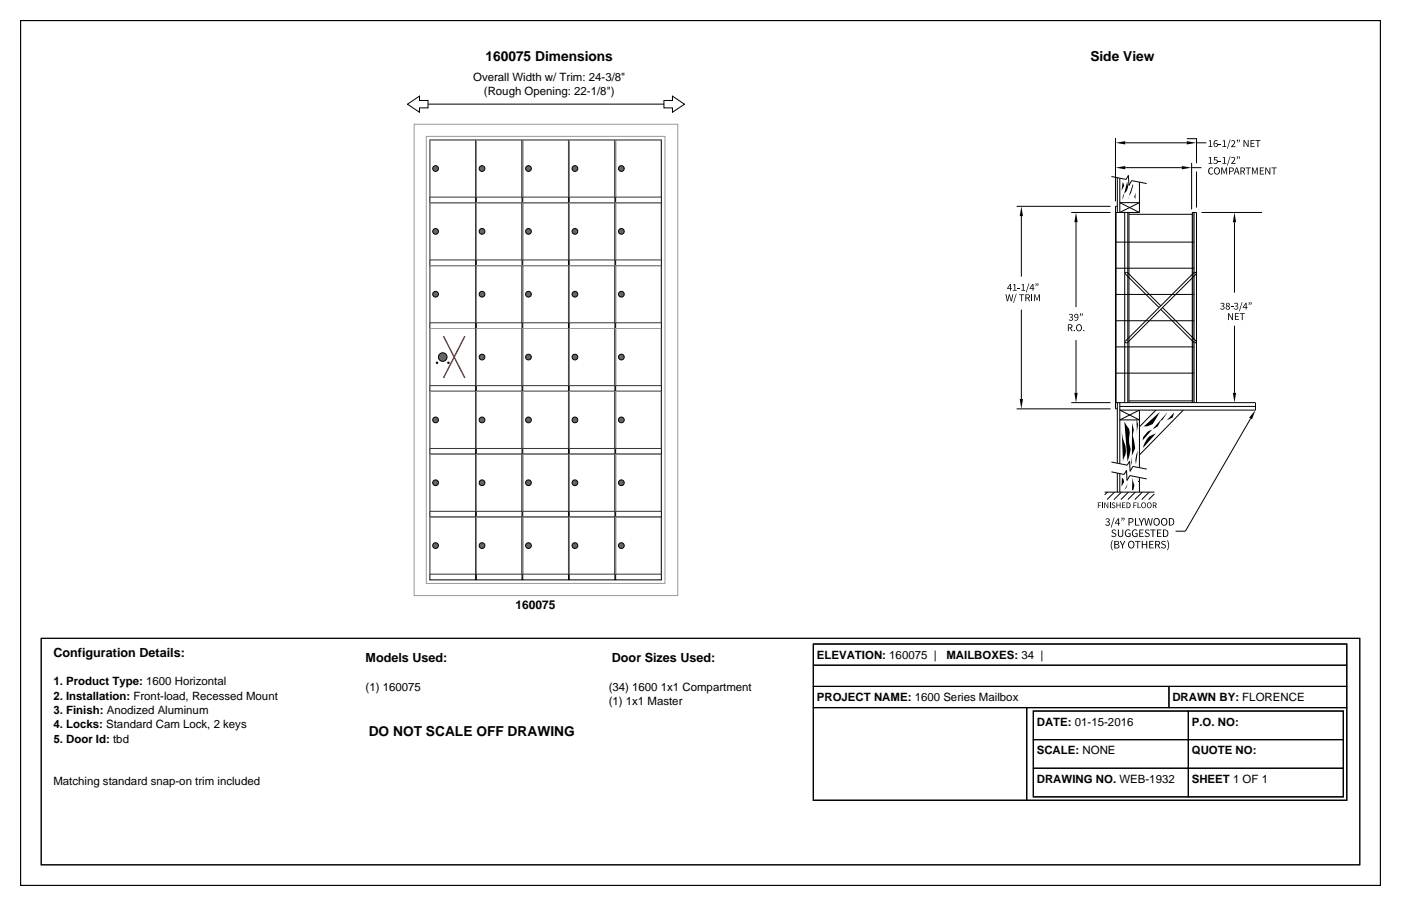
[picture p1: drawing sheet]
<svg xmlns="http://www.w3.org/2000/svg" width="432mm" height="279mm" viewBox="0 0 432 279" stroke-linecap="round" stroke-linejoin="round" font-family="sans-serif">
<path d="M128.3 32.1h78.4M12.7 196.8h406.4v69.9h-406.4z" fill="none" stroke="#000" stroke-width=".31"/>
<g fill="none" stroke="#000" stroke-width=".35">
<path d="M6.3 6.4h419.1v266.7h-419.1zM250.7 198.6h164.4v48.2h-164.4zM250.7 198.6h164.4v6.6h-164.4zM250.7 218.2h65.7v28.6h-65.7zM250.7 211.7h109.6v6.5h-109.6zM250.7 205.2h164.4v6.5h-164.4zM316.4 218.2h98.7v28.6h-98.7zM318.5 219.3h95.5v26.4h-95.5zM318.5 219.3h47.8v8.8h-47.8zM360.3 211.7h54.8v6.5h-54.8zM366.3 219.3h47.7v8.8h-47.7zM318.5 236.9h47.8v8.8h-47.8z"/>
<path d="M318.5 228.1h47.8v8.8h-47.8zM366.3 236.9h47.7v8.8h-47.7zM366.3 228.1h47.7v8.8h-47.7z"/>
</g>
<g fill="#fff" stroke="#000" stroke-width=".31">
<path d="M125.6 32.1l3.7-2.4v1.3h2.6v2.3h-2.6v1.3z"/>
<path d="M204.6 31h2.7v-1.3l3.7 2.4-3.7 2.5v-1.3h-2.7z"/>
</g>
<path d="M132.5 43.2h14.1v19.3h-14.1z" fill="#fff" stroke="#000" stroke-width=".31"/>
<path d="M146.6 43.2h-14.1v17.6" fill="none" stroke="#999" stroke-width=".31"/>
<path d="M146.6 43.2v17.6h-14.1" fill="none" stroke="#333" stroke-width=".31"/>
<circle cx="134.2" cy="52" r=".88" fill="#666" stroke="#000" stroke-width=".31"/>
<path d="M146.8 43.2h14.1v19.3h-14.1z" fill="#fff" stroke="#000" stroke-width=".31"/>
<path d="M160.9 43.2h-14.1v17.6" fill="none" stroke="#999" stroke-width=".31"/>
<path d="M160.9 43.2v17.6h-14.1" fill="none" stroke="#333" stroke-width=".31"/>
<circle cx="148.6" cy="52" r=".88" fill="#666" stroke="#000" stroke-width=".31"/>
<path d="M161.1 43.2h14.1v19.3h-14.1z" fill="#fff" stroke="#000" stroke-width=".31"/>
<path d="M175.2 43.2h-14.1v17.6" fill="none" stroke="#999" stroke-width=".31"/>
<path d="M175.2 43.2v17.6h-14.1" fill="none" stroke="#333" stroke-width=".31"/>
<circle cx="162.9" cy="52" r=".88" fill="#666" stroke="#000" stroke-width=".31"/>
<path d="M175.4 43.2h14.1v19.3h-14.1z" fill="#fff" stroke="#000" stroke-width=".31"/>
<path d="M189.5 43.2h-14.1v17.6" fill="none" stroke="#999" stroke-width=".31"/>
<path d="M189.5 43.2v17.6h-14.1" fill="none" stroke="#333" stroke-width=".31"/>
<circle cx="177.2" cy="52" r=".88" fill="#666" stroke="#000" stroke-width=".31"/>
<path d="M189.7 43.2h14.1v19.3h-14.1z" fill="#fff" stroke="#000" stroke-width=".31"/>
<path d="M203.8 43.2h-14.1v17.6" fill="none" stroke="#999" stroke-width=".31"/>
<path d="M203.8 43.2v17.6h-14.1" fill="none" stroke="#333" stroke-width=".31"/>
<circle cx="191.5" cy="52" r=".88" fill="#666" stroke="#000" stroke-width=".31"/>
<path d="M132.5 62.5h14.1v19.4h-14.1z" fill="#fff" stroke="#000" stroke-width=".31"/>
<path d="M146.6 62.5h-14.1v17.7" fill="none" stroke="#999" stroke-width=".31"/>
<path d="M146.6 62.5v17.7h-14.1" fill="none" stroke="#333" stroke-width=".31"/>
<circle cx="134.2" cy="71.4" r=".88" fill="#666" stroke="#000" stroke-width=".31"/>
<path d="M146.8 62.5h14.1v19.4h-14.1z" fill="#fff" stroke="#000" stroke-width=".31"/>
<path d="M160.9 62.5h-14.1v17.7" fill="none" stroke="#999" stroke-width=".31"/>
<path d="M160.9 62.5v17.7h-14.1" fill="none" stroke="#333" stroke-width=".31"/>
<circle cx="148.6" cy="71.4" r=".88" fill="#666" stroke="#000" stroke-width=".31"/>
<path d="M161.1 62.5h14.1v19.4h-14.1z" fill="#fff" stroke="#000" stroke-width=".31"/>
<path d="M175.2 62.5h-14.1v17.7" fill="none" stroke="#999" stroke-width=".31"/>
<path d="M175.2 62.5v17.7h-14.1" fill="none" stroke="#333" stroke-width=".31"/>
<circle cx="162.9" cy="71.4" r=".88" fill="#666" stroke="#000" stroke-width=".31"/>
<path d="M175.4 62.5h14.1v19.4h-14.1z" fill="#fff" stroke="#000" stroke-width=".31"/>
<path d="M189.5 62.5h-14.1v17.7" fill="none" stroke="#999" stroke-width=".31"/>
<path d="M189.5 62.5v17.7h-14.1" fill="none" stroke="#333" stroke-width=".31"/>
<circle cx="177.2" cy="71.4" r=".88" fill="#666" stroke="#000" stroke-width=".31"/>
<path d="M189.7 62.5h14.1v19.4h-14.1z" fill="#fff" stroke="#000" stroke-width=".31"/>
<path d="M203.8 62.5h-14.1v17.7" fill="none" stroke="#999" stroke-width=".31"/>
<path d="M203.8 62.5v17.7h-14.1" fill="none" stroke="#333" stroke-width=".31"/>
<circle cx="191.5" cy="71.4" r=".88" fill="#666" stroke="#000" stroke-width=".31"/>
<path d="M132.5 81.9h14.1v19.4h-14.1z" fill="#fff" stroke="#000" stroke-width=".31"/>
<path d="M146.6 81.9h-14.1v17.6" fill="none" stroke="#999" stroke-width=".31"/>
<path d="M146.6 81.9v17.6h-14.1" fill="none" stroke="#333" stroke-width=".31"/>
<circle cx="134.2" cy="90.7" r=".88" fill="#666" stroke="#000" stroke-width=".31"/>
<path d="M146.8 81.9h14.1v19.4h-14.1z" fill="#fff" stroke="#000" stroke-width=".31"/>
<path d="M160.9 81.9h-14.1v17.6" fill="none" stroke="#999" stroke-width=".31"/>
<path d="M160.9 81.9v17.6h-14.1" fill="none" stroke="#333" stroke-width=".31"/>
<circle cx="148.6" cy="90.7" r=".88" fill="#666" stroke="#000" stroke-width=".31"/>
<path d="M161.1 81.9h14.1v19.4h-14.1z" fill="#fff" stroke="#000" stroke-width=".31"/>
<path d="M175.2 81.9h-14.1v17.6" fill="none" stroke="#999" stroke-width=".31"/>
<path d="M175.2 81.9v17.6h-14.1" fill="none" stroke="#333" stroke-width=".31"/>
<circle cx="162.9" cy="90.7" r=".88" fill="#666" stroke="#000" stroke-width=".31"/>
<path d="M175.4 81.9h14.1v19.4h-14.1z" fill="#fff" stroke="#000" stroke-width=".31"/>
<path d="M189.5 81.9h-14.1v17.6" fill="none" stroke="#999" stroke-width=".31"/>
<path d="M189.5 81.9v17.6h-14.1" fill="none" stroke="#333" stroke-width=".31"/>
<circle cx="177.2" cy="90.7" r=".88" fill="#666" stroke="#000" stroke-width=".31"/>
<path d="M189.7 81.9h14.1v19.4h-14.1z" fill="#fff" stroke="#000" stroke-width=".31"/>
<path d="M203.8 81.9h-14.1v17.6" fill="none" stroke="#999" stroke-width=".31"/>
<path d="M203.8 81.9v17.6h-14.1" fill="none" stroke="#333" stroke-width=".31"/>
<circle cx="191.5" cy="90.7" r=".88" fill="#666" stroke="#000" stroke-width=".31"/>
<path d="M132.5 101.3h14.1v19.4h-14.1z" fill="#fff" stroke="#000" stroke-width=".31"/>
<path d="M146.6 101.3h-14.1v17.6" fill="none" stroke="#999" stroke-width=".31"/>
<path d="M146.6 101.3v17.6h-14.1" fill="none" stroke="#333" stroke-width=".31"/>
<g fill="#666" stroke="#000" stroke-width=".31">
<circle cx="136.5" cy="110.1" r="1.32"/>
<circle cx="134.7" cy="111.9" r=".22"/>
<circle cx="138.2" cy="111.9" r=".22"/>
</g>
<path d="M136.7 103.7l6.6 12.9M143.3 103.7l-6.6 12.9" fill="none" stroke="#f00" stroke-width=".44"/>
<path d="M146.8 101.3h14.1v19.4h-14.1z" fill="#fff" stroke="#000" stroke-width=".31"/>
<path d="M160.9 101.3h-14.1v17.6" fill="none" stroke="#999" stroke-width=".31"/>
<path d="M160.9 101.3v17.6h-14.1" fill="none" stroke="#333" stroke-width=".31"/>
<circle cx="148.6" cy="110.1" r=".88" fill="#666" stroke="#000" stroke-width=".31"/>
<path d="M161.1 101.3h14.1v19.4h-14.1z" fill="#fff" stroke="#000" stroke-width=".31"/>
<path d="M175.2 101.3h-14.1v17.6" fill="none" stroke="#999" stroke-width=".31"/>
<path d="M175.2 101.3v17.6h-14.1" fill="none" stroke="#333" stroke-width=".31"/>
<circle cx="162.9" cy="110.1" r=".88" fill="#666" stroke="#000" stroke-width=".31"/>
<path d="M175.4 101.3h14.1v19.4h-14.1z" fill="#fff" stroke="#000" stroke-width=".31"/>
<path d="M189.5 101.3h-14.1v17.6" fill="none" stroke="#999" stroke-width=".31"/>
<path d="M189.5 101.3v17.6h-14.1" fill="none" stroke="#333" stroke-width=".31"/>
<circle cx="177.2" cy="110.1" r=".88" fill="#666" stroke="#000" stroke-width=".31"/>
<path d="M189.7 101.3h14.1v19.4h-14.1z" fill="#fff" stroke="#000" stroke-width=".31"/>
<path d="M203.8 101.3h-14.1v17.6" fill="none" stroke="#999" stroke-width=".31"/>
<path d="M203.8 101.3v17.6h-14.1" fill="none" stroke="#333" stroke-width=".31"/>
<circle cx="191.5" cy="110.1" r=".88" fill="#666" stroke="#000" stroke-width=".31"/>
<path d="M132.5 120.7h14.1v19.4h-14.1z" fill="#fff" stroke="#000" stroke-width=".31"/>
<path d="M146.6 120.7h-14.1v17.6" fill="none" stroke="#999" stroke-width=".31"/>
<path d="M146.6 120.7v17.6h-14.1" fill="none" stroke="#333" stroke-width=".31"/>
<circle cx="134.2" cy="129.5" r=".88" fill="#666" stroke="#000" stroke-width=".31"/>
<path d="M146.8 120.7h14.1v19.4h-14.1z" fill="#fff" stroke="#000" stroke-width=".31"/>
<path d="M160.9 120.7h-14.1v17.6" fill="none" stroke="#999" stroke-width=".31"/>
<path d="M160.9 120.7v17.6h-14.1" fill="none" stroke="#333" stroke-width=".31"/>
<circle cx="148.6" cy="129.5" r=".88" fill="#666" stroke="#000" stroke-width=".31"/>
<path d="M161.1 120.7h14.1v19.4h-14.1z" fill="#fff" stroke="#000" stroke-width=".31"/>
<path d="M175.2 120.7h-14.1v17.6" fill="none" stroke="#999" stroke-width=".31"/>
<path d="M175.2 120.7v17.6h-14.1" fill="none" stroke="#333" stroke-width=".31"/>
<circle cx="162.9" cy="129.5" r=".88" fill="#666" stroke="#000" stroke-width=".31"/>
<path d="M175.4 120.7h14.1v19.4h-14.1z" fill="#fff" stroke="#000" stroke-width=".31"/>
<path d="M189.5 120.7h-14.1v17.6" fill="none" stroke="#999" stroke-width=".31"/>
<path d="M189.5 120.7v17.6h-14.1" fill="none" stroke="#333" stroke-width=".31"/>
<circle cx="177.2" cy="129.5" r=".88" fill="#666" stroke="#000" stroke-width=".31"/>
<path d="M189.7 120.7h14.1v19.4h-14.1z" fill="#fff" stroke="#000" stroke-width=".31"/>
<path d="M203.8 120.7h-14.1v17.6" fill="none" stroke="#999" stroke-width=".31"/>
<path d="M203.8 120.7v17.6h-14.1" fill="none" stroke="#333" stroke-width=".31"/>
<circle cx="191.5" cy="129.5" r=".88" fill="#666" stroke="#000" stroke-width=".31"/>
<path d="M132.5 140.1h14.1v19.3h-14.1z" fill="#fff" stroke="#000" stroke-width=".31"/>
<path d="M146.6 140.1h-14.1v17.6" fill="none" stroke="#999" stroke-width=".31"/>
<path d="M146.6 140.1v17.6h-14.1" fill="none" stroke="#333" stroke-width=".31"/>
<circle cx="134.2" cy="148.9" r=".88" fill="#666" stroke="#000" stroke-width=".31"/>
<path d="M146.8 140.1h14.1v19.3h-14.1z" fill="#fff" stroke="#000" stroke-width=".31"/>
<path d="M160.9 140.1h-14.1v17.6" fill="none" stroke="#999" stroke-width=".31"/>
<path d="M160.9 140.1v17.6h-14.1" fill="none" stroke="#333" stroke-width=".31"/>
<circle cx="148.6" cy="148.9" r=".88" fill="#666" stroke="#000" stroke-width=".31"/>
<path d="M161.1 140.1h14.1v19.3h-14.1z" fill="#fff" stroke="#000" stroke-width=".31"/>
<path d="M175.2 140.1h-14.1v17.6" fill="none" stroke="#999" stroke-width=".31"/>
<path d="M175.2 140.1v17.6h-14.1" fill="none" stroke="#333" stroke-width=".31"/>
<circle cx="162.9" cy="148.9" r=".88" fill="#666" stroke="#000" stroke-width=".31"/>
<path d="M175.4 140.1h14.1v19.3h-14.1z" fill="#fff" stroke="#000" stroke-width=".31"/>
<path d="M189.5 140.1h-14.1v17.6" fill="none" stroke="#999" stroke-width=".31"/>
<path d="M189.5 140.1v17.6h-14.1" fill="none" stroke="#333" stroke-width=".31"/>
<circle cx="177.2" cy="148.9" r=".88" fill="#666" stroke="#000" stroke-width=".31"/>
<path d="M189.7 140.1h14.1v19.3h-14.1z" fill="#fff" stroke="#000" stroke-width=".31"/>
<path d="M203.8 140.1h-14.1v17.6" fill="none" stroke="#999" stroke-width=".31"/>
<path d="M203.8 140.1v17.6h-14.1" fill="none" stroke="#333" stroke-width=".31"/>
<circle cx="191.5" cy="148.9" r=".88" fill="#666" stroke="#000" stroke-width=".31"/>
<path d="M132.5 159.4h14.1v19.4h-14.1z" fill="#fff" stroke="#000" stroke-width=".31"/>
<path d="M146.6 159.4h-14.1v17.7" fill="none" stroke="#999" stroke-width=".31"/>
<path d="M146.6 159.4v17.7h-14.1" fill="none" stroke="#333" stroke-width=".31"/>
<circle cx="134.2" cy="168.3" r=".88" fill="#666" stroke="#000" stroke-width=".31"/>
<path d="M146.8 159.4h14.1v19.4h-14.1z" fill="#fff" stroke="#000" stroke-width=".31"/>
<path d="M160.9 159.4h-14.1v17.7" fill="none" stroke="#999" stroke-width=".31"/>
<path d="M160.9 159.4v17.7h-14.1" fill="none" stroke="#333" stroke-width=".31"/>
<circle cx="148.6" cy="168.3" r=".88" fill="#666" stroke="#000" stroke-width=".31"/>
<path d="M161.1 159.4h14.1v19.4h-14.1z" fill="#fff" stroke="#000" stroke-width=".31"/>
<path d="M175.2 159.4h-14.1v17.7" fill="none" stroke="#999" stroke-width=".31"/>
<path d="M175.2 159.4v17.7h-14.1" fill="none" stroke="#333" stroke-width=".31"/>
<circle cx="162.9" cy="168.3" r=".88" fill="#666" stroke="#000" stroke-width=".31"/>
<path d="M175.4 159.4h14.1v19.4h-14.1z" fill="#fff" stroke="#000" stroke-width=".31"/>
<path d="M189.5 159.4h-14.1v17.7" fill="none" stroke="#999" stroke-width=".31"/>
<path d="M189.5 159.4v17.7h-14.1" fill="none" stroke="#333" stroke-width=".31"/>
<circle cx="177.2" cy="168.3" r=".88" fill="#666" stroke="#000" stroke-width=".31"/>
<path d="M189.7 159.4h14.1v19.4h-14.1z" fill="#fff" stroke="#000" stroke-width=".31"/>
<path d="M203.8 159.4h-14.1v17.7" fill="none" stroke="#999" stroke-width=".31"/>
<path d="M203.8 159.4v17.7h-14.1" fill="none" stroke="#333" stroke-width=".31"/>
<circle cx="191.5" cy="168.3" r=".88" fill="#666" stroke="#000" stroke-width=".31"/>
<path d="M127.6 38.3h81.3v145.4h-81.3zM131.4 42.1h73.5v137.8h-73.5z" fill="none" stroke="#999" stroke-width=".31"/>
<g fill="none" stroke="#000" stroke-width=".31">
<path d="M342.5 54.4l4.5 .9 .8-1.2 .1 3.1 .9-1.5 4.6 .9M343.8 42.6v19.5M344.4 54.8v10.7M345.1 54.9v10.6l6.1-3h-6.1l6.1 3M346.8 44h18.9M346.8 51.7h17.4M351.2 56.1v9.4M365.8 42.8h2.8M367.3 51.7h3M367.3 50.2v14.4M368.8 44h3M368.8 42.6v7.7"/>
<path d="M368.8 52.9v11.1M313.3 63.6h29M314.8 66.7v18.6M330.2 65.5h12.1M331.6 68.6v26.1M343.8 65.5h7.4M343.8 74.7h24.2M344 65.5v58.7M344.4 63.6h-.6v62.5h.6M346.6 65.5v58.7M347.6 65.5v58.7M348 65.5v58.7"/>
<path d="M348 66.1h19.5M367.6 65.5v58.7M368 65.5v58.7M370.3 65.5h18.6M380.5 68.6v21.7M314.8 95.5v27.6M318 90.8v2.1M343.8 82.7h24.2M343.8 90.8h24.2M343.8 98.9h24.2M346.8 84.5l10.4 10.3M347.4 83.9l10.4 10.4"/>
<path d="M357.8 95.4l10.3 10.4M358.3 94.8l10.4 10.4M368.1 83.9l-21.3 21.3M368.7 84.5l-21.3 21.3M331.6 104.9v16.2M343.8 115.1h24.2M343.8 107h24.2M380.5 100.4v20.7M313.3 126.1h29M330.2 124.2h12.1M343.8 124.2h43.2v2.3h-41.9l6.1 3h-6.1l6.1-3v17.7M344.4 124.2v18.7"/>
<path d="M345.1 124.2v18.8M345.1 125.3h41.9M348 123.6h19.5M356.2 126.5l-5 5.1M364.7 126.5l-13.5 13.8M367.5 124.2v-58.7h1.3v58.7M385.4 129.1l-20.1 34.7h-3M340.5 151.8h15.3M341.3 151.8l-.8 .8M342.5 142.5l4.9 1 .8-1.3 .1 3.2 .9-1.6 4.2 .9M342.5 145.5l4 .8 .7-1.3 .2 3.2 .8-1.5 5.2 1M343.5 151.8l-2.3 2.3"/>
<path d="M344.4 145.9v5.9M345.1 146.1v5.7M345.6 151.8l-2.3 2.3M347.8 151.8l-2.3 2.3M349.9 151.8l-2.3 2.3M351.2 147.3v4.5M352.1 151.8l-2.3 2.3M354.2 151.8l-2.3 2.3M355.8 152.3l-1.8 1.8"/>
</g>
<g fill="#000">
<path d="M346 56.2l.5 1.1-.8 1.5zM343.8 44l3-.5v1zM343.8 51.7l3-.5v1zM347.4 56l.3 1.6-.4 1.3-1.1 1.2-.2 1.6zM349.1 56.7a6.4 6.4 0 0 1-1.4 4.1l-.1 .7zM350.1 59.3l-.2 2.1-.3-.7zM350.6 56.7l.2 .9zM364.2 51.2l3.1 .5-3.1 .5zM365.7 43.5l3.1 .5-3.1 .5zM372.6 43.4l.6-.2v1.9h.5v.2h-1.2v-.2h.5v-1.5h-.4zM372.6 48.6l.6-.2v1.9h.5v.2h-1.2v-.2h.5v-1.6h-.4zM372.8 51.8l.8-.2 .3 .3h-.2a.81 .81 0 0 0-1 .8 .81 .81 0 0 0 1 .8h.3a1.03 1.03 0 0 1-1.5 0 1.03 1.03 0 0 1 0-1.5z"/>
<path d="M374.2 48.4h1v.2h-.8v.7a.74 .74 0 0 1 .9 .4 .74 .74 0 0 1-.4 .9 .74 .74 0 0 1-.9-.3l.1-.2a.5 .5 0 0 0 .6 .3 .5 .5 0 0 0 .3-.7 .5 .5 0 0 0-.7-.2zM375.6 44.4h.8v.2h-.8zM375.6 49.6h.8v.2h-.8zM376.4 51.6h.4l.5 1.6 .6-1.6h.3v2.2h-.3l.1-1.8-.6 1.6-.8-1.6 .1 1.8h-.3zM376.9 43.4l.6-.2v1.9h.5v.2h-1.2v-.2h.4v-1.5h-.3zM376.9 48.6l.6-.2v1.9h.5v.2h-1.2v-.2h.4v-1.6h-.3zM379.1 43h.2l-.9 2.9h-.2zM379.1 48.2h.2l-.9 2.8h-.2zM379.4 43.5a.69 .69 0 0 1 1.1-.1 .69 .69 0 0 1-.1 1l-.6 .7h1v.3h-1.4l1-1.6-.2-.3zM379.4 48.7a.69 .69 0 0 1 1.1-.2 .69 .69 0 0 1-.1 1.1l-.6 .7h1v.2h-1.4l1-1.5-.2-.4zM383.3 43.2h.3l1 1.8v-1.8h.2v2.1h-.2l-1.1-1.8v1.8h-.2zM383.9 51.6h1.6v.3h-.7v1.9h-.2v-1.9h-.7z"/>
<path d="M385.4 43.2h1.2v.2h-.9v.7h.8v.2h-.8v.8h1v.3h-1.3zM385.9 51.6h.3l.6 1.6 .5-1.6h.3v2.2h-.2v-1.8l-.6 1.6-.7-1.6v1.8h-.2zM386.9 43.2h1.6v.2h-.7v2h-.2v-2h-.7zM388.3 51.6h1.2v.3h-1v.7h.9v.2h-.9v.8h1.1v.2h-1.3zM390 51.6h.3l1 1.8v-1.8h.2v2.2h-.3l-1-1.8v1.8h-.2zM391.9 51.6h1.6v.3h-.7v1.9h-.3l.1-1.9h-.7zM314.8 63.6l.5 3.1h-1zM331.6 65.5l.5 3.1h-1zM380.5 65.5l.5 3.1h-1zM309.9 90.8h.3l.3 1.8 .5-1.8h.2l.5 1.8 .3-1.8h.3l-.4 2.1h-.4l-.4-1.8-.4 1.8h-.3zM312.3 87.8l.6-.2v1.8h.4v.3h-1.1v-.2h.5v-1.6h-.4zM313.1 90.6h.2l-.8 2.8h-.2z"/>
<path d="M313.7 88.7h.7v.2h-.7zM314.1 90.8h1.6v.2h-.7v1.9h-.2v-1.9h-.7zM314.9 87.8l.6-.2v1.8h.4v.3h-1.1v-.2h.5v-1.6h-.4zM317.1 87.4h.2l-.9 2.8h-.2zM318.7 90.8h.3l.6 1.5 .6-1.5h.3v2.1h-.3l.1-1.8-.6 1.6-.8-1.6 .1 1.8h-.3zM329.5 97.1a.6 .6 0 0 1 .9-.3 .6 .6 0 0 1-.1 1 .66 .66 0 0 1 .1 1.1 .66 .66 0 0 1-1-.3l.2-.1 .5 .2 .4-.2-.1-.4-.6-.2v-.2h.4a.39 .39 0 0 0 0-.7 .39 .39 0 0 0-.6 .2zM346.8 84h.6l-.6 .5zM368.1 83.9h.6v.6zM376.2 93.6a.6 .6 0 0 1 .9-.2 .6 .6 0 0 1-.1 1 .66 .66 0 0 1 .1 1.1 .66 .66 0 0 1-1-.3l.1-.2 .6 .3 .3-.2v-.4l-.6-.2v-.2l.4-.1a.39 .39 0 0 0 0-.6 .39 .39 0 0 0-.6 .2zM378.5 96.6h.3l1 1.7v-1.7h.2v2.1h-.2l-1-1.8v1.8h-.3zM379.4 94.6h.7v.2h-.7zM380.4 93.6a.6 .6 0 0 1 .9-.2 .6 .6 0 0 1-.1 1 .66 .66 0 0 1 .1 1.1 .66 .66 0 0 1-1-.3l.2-.2 .5 .3 .3-.2v-.4l-.6-.2v-.2l.4-.1a.39 .39 0 0 0 0-.6 .39 .39 0 0 0-.6 .2z"/>
<path d="M380.6 96.6h1.2v.2h-.9v.7h.8v.2h-.8v.7h1v.3h-1.3zM382.7 93.2h.2l-.8 2.8h-.2zM382.1 96.6h1.5v.2h-.6v1.9h-.3v-1.9h-.6zM331 101.8h.2v.3h-.2zM333.9 101.8h.3v.3h-.3zM346.8 105.2l.6 .6h-.6zM368.7 105.2v.6h-.6zM314.3 123.1h1l-.5 3zM331.1 121.1h1l-.5 3.1zM346.5 130l1.5 2.3 .2 1.1-.2 3.1 .5 2-1 3.9zM348.9 130.4l.5 2.1-.3 1.7 .8 4-1 2.2-.3 2.2 .2 .8zM350.3 129.1l.5 1.7-.4 3.4z"/>
<path d="M354.2 134.6l2.1-1-4 4.6 .3-1.1zM352.4 131.5l-.5 .6 5.6-5.1-2.2 3.8-1.6 .6zM353.8 133.1l-1.5 1.7-.1 1 7.7-8.7-1.6 2.4-.6 .2-.9 1.9zM361.9 127.2l-.5 1.6-1.8 .8zM380 121.1h1l-.5 3.1zM387 126.4l-1.1 2.9-.9-.5zM338.4 155h1v.1h-.8v.6h.7v.2h-.7v.8h-.2zM339.6 155h.3v1.7h-.3zM340.4 155h.2l.8 1.4v-1.5h.2v1.8h-.2l-.9-1.5 .1 1.5h-.2zM342 155h.2v1.7h-.2zM342.7 155.2l.5-.3 .5 .3h-.7l-.1 .3a.63 .63 0 0 1 .7 .5 .63 .63 0 0 1-.4 .8l-.6-.3 .1-.2 .7 .2 .2-.3-.9-.6zM343.3 159.6h.2l-.9 3.1h-.3z"/>
<path d="M344.1 155h.2v.7h.8v-.7h.3v1.7h-.3v-.8h-.8v.8h-.2zM345.8 147.2l.7 1.4-.8 1.5zM345.8 155h1v.1h-.8v.6h.7v.2h-.7v.6h.8v.2h-1zM345.6 130.7l.5 4.5a6.1 6.1 0 0 1 .2 6.3l-.2 1.1zM347.6 149.1l-.4 1.3-.7 .7zM349 147.2l.6 2.5-.3 1.4-.4 .1zM349.3 155h1v.1h-.7v.6h.6v.2h-.6v.8h-.3zM349.8 159.8h.3v2h1v.3h-1.3zM350.7 139l-.6 4.2-.2-1.3 .3-1.7zM350.4 147.4l.6 1.2zM350.6 155h.2v1.5h.8v.2h-1zM350.8 148.4h.3v.3h-.3z"/>
<path d="M352.7 159.8h.3l.3 2 .5-2h.3l.5 2 .4-2h.3l-.5 2.3h-.3l-.5-1.9-.5 1.9h-.4zM340.7 160.1a.65 .65 0 0 1 1.1-.2 .65 .65 0 0 1-.2 1 .71 .71 0 0 1 .2 1.2 .71 .71 0 0 1-1.1-.3l.1-.2a.5 .5 0 0 0 .7 .3 .5 .5 0 0 0 .2-.7l-.6-.2v-.2h.4a.42 .42 0 0 0 0-.7 .42 .42 0 0 0-.6 .2zM342.8 163.4l.8-.1 .4 .2-.1 .2a.45 .45 0 0 0-.7-.2 .45 .45 0 0 0-.1 .6 .76 .76 0 0 1 .9 .7 .76 .76 0 0 1-.7 .8l-.8-.3 .2-.2 .9 .3 .2-.4-1.1-.8zM342.8 166.6h.2a3 3 0 0 0 0 3.1h-.2a2.97 2.97 0 0 1 0-3.1zM344.5 163.3h.3l.2 2 .6 .1 .3-.4v-1.7h.3v1.4a.84 .84 0 0 1-.8 .9 .84 .84 0 0 1-.9-.9zM345.1 166.8h.3l.6 1.2 .5-1.2h.3l-.7 1.4v.9h-.3v-.9zM347.1 163.5l.9-.2 .4 .2-.2 .2a.85 .85 0 0 0-1.2 .7 .85 .85 0 0 0 1.2 .8v-.6h-.5v-.2h.8v1a1.18 1.18 0 0 1-1.7-.3 1.18 1.18 0 0 1 .3-1.6zM349.3 163.5l.9-.2 .4 .2-.2 .2a.85 .85 0 0 0-1.3 .7 .85 .85 0 0 0 1.2 .8v-.6h-.4v-.2h.7v1a1.18 1.18 0 0 1-1.7-.3 1.18 1.18 0 0 1 .4-1.6zM349.8 166.8h1.7v.3h-.7v2h-.3v-2h-.7zM351.1 163.3h1.4v.2h-1.1v.8h.9v.2h-.9v.8h1.1v.3h-1.4zM350.9 159.8h.3l.6 1.1 .5-1.1h.3l-.6 1.4v.9h-.4v-.9zM351.9 166.8h.3v1h1.1v-1h.3v2.3h-.3v-1.1h-1.1v1.1h-.3z"/>
<path d="M353.1 163.4l.8-.1 .4 .2-.2 .2a.45 .45 0 0 0-.6-.2 .45 .45 0 0 0-.1 .6 .76 .76 0 0 1 .9 .7 .76 .76 0 0 1-.7 .8l-.8-.3 .2-.2 .9 .3 .2-.4-1.1-.8zM354.2 166.8h1.3v.3h-1v.7h.9v.2h-.9v.9h1.1v.2h-1.4zM354.5 163.3h1.7v.2h-.7v2.1h-.3v-2.1h-.7zM356.6 163.3h1.3v.2h-1v.8h.9v.2h-.9v.8h1.1v.3h-1.4zM358.1 167l.8-.2 .4 .3-.1 .1a.45 .45 0 0 0-.7-.2 .45 .45 0 0 0-.1 .7 .76 .76 0 0 1 .9 .6 .76 .76 0 0 1-.7 .9l-.8-.4 .2-.2 .9 .3 .2-.4-1.1-.8zM359.7 166.6h.2a2.97 2.97 0 0 1 0 3.1h-.2a3 3 0 0 0 0-3.1z"/>
<path d="M374.5 51.8a1.03 1.03 0 0 1 1.5 .9 1.03 1.03 0 0 1-1.5 .9l-.4-.9zM374.6 52.1a.79 .79 0 0 0-.2 1.1 .79 .79 0 0 0 1.1 .2 .79 .79 0 0 0 .2-1.1 .79 .79 0 0 0-1.1-.2z"/>
<path d="M374.3 43.5l.5-.3 .5 .2-.1 .2-.6-.1-.3 .8a.65 .65 0 0 1 1 .2 .65 .65 0 0 1-.4 .9 .65 .65 0 0 1-.8-.6zM374.4 44.4l-.1 .1 .2 .6a.42 .42 0 0 0 .6-.4 .42 .42 0 0 0-.7-.3z"/>
<path d="M378.8 51.6h.7a.73 .73 0 0 1 .8 1 .73 .73 0 0 1-1.2 .3v.9h-.3zM379.1 51.9v.9a.66 .66 0 0 0 .9-.5l-.2-.4z"/>
<path d="M381.2 43.1h.3l.1 .3-.4 .5 .2-.5zM381.8 43.1h.3l.1 .3-.4 .5 .2-.5z"/>
<path d="M381.2 48.3l.3-.1 .1 .3-.4 .6 .2-.5zM381.8 48.3l.3-.1 .1 .3-.4 .6 .2-.5z"/>
<path d="M381 51.6h.3l.7 2.2h-.3l-.2-.7h-.8l-.2 .7h-.2zM381.1 51.9l-.3 1h.6z"/>
<path d="M382.3 51.6h.7a.63 .63 0 0 1 .7 .5 .63 .63 0 0 1-.5 .8l.6 .9h-.3l-.5-.9h-.4v.9h-.3zM382.6 51.9v.8l.8-.2v-.5z"/>
<path d="M311.3 87.6h.3v1.3h.3v.2h-.3v.6h-.3v-.6h-.9zM311.3 87.9l-.6 1h.6z"/>
<path d="M316 90.8h1a.59 .59 0 0 1 .4 .6 .59 .59 0 0 1-.5 .6l.6 .9h-.3l-.5-.9h-.4v.9h-.3zM316.3 91v.8l.8-.2v-.5z"/>
<path d="M318.2 87.6h.3v1.3h.3v.2h-.3v.6h-.2v-.6h-1zM318.3 87.9l-.7 1h.7z"/>
<path d="M319.2 87.4l.3 .3-.3 .6zM319.8 87.4l.3 .3-.4 .6z"/>
<path d="M331.3 97l.1-.2a.65 .65 0 0 1 .9 .5 1.01 1.01 0 0 1 .1 1.1 1.01 1.01 0 0 1-1 .5l-.3-.2h.7l.3-.9a.63 .63 0 0 1-.9 .1 .63 .63 0 0 1 .1-.9zM331.3 97.5a.45 .45 0 0 0 .9 0 .45 .45 0 0 0-.9 0z"/>
<path d="M332.9 96.7l.3 .2-.4 .6zM333.4 96.7l.4 .2-.4 .6z"/>
<path d="M377.9 93.6a.6 .6 0 0 1 1-.1 .6 .6 0 0 1-.2 1 .59 .59 0 0 1 .1 .9 .59 .59 0 0 1-.9-.1 .59 .59 0 0 1 .2-.9l-.2-.3zM378 94.9a.4 .4 0 0 0 .8 0 .4 .4 0 0 0-.8 0zM378.1 93.9a.35 .35 0 0 0 .7 0 .35 .35 0 0 0-.7 0z"/>
<path d="M383.9 93.4h.3v1.3h.3v.2h-.3v.6h-.3v-.6h-.9zM383.9 93.7l-.6 1h.6z"/>
<path d="M384.9 93.2l.3 .3-.3 .6zM385.4 93.2l.4 .3-.4 .6z"/>
<path d="M329.1 100h1a.59 .59 0 0 1 .4 .6 .59 .59 0 0 1-.4 .6l.5 .9h-.3l-.5-.9h-.4v.9h-.3zM329.4 100.2v.8l.8-.2v-.4z"/>
<path d="M331.9 100.3a.98 .98 0 0 1 1.6 .8 .98 .98 0 0 1-1.6 .8 1.37 1.37 0 0 1 0-1.6zM332.1 100.5a.77 .77 0 0 0-.2 1 .77 .77 0 0 0 1.1 .2 .77 .77 0 0 0 .2-1.1 .77 .77 0 0 0-1.1-.1z"/>
<path d="M347.2 155a.94 .94 0 0 1 1.3 .8 .94 .94 0 0 1-1.3 .9zM347.4 155.2v1.3a.69 .69 0 0 0 .8-.7 .69 .69 0 0 0-.8-.6z"/>
<path d="M347.8 159.8a1.37 1.37 0 0 1 1.5 .3 .85 .85 0 0 1-.2 1 .85 .85 0 0 1-1 .1v.9h-.3zM348.1 160v1a.7 .7 0 0 0 1-.5l-.3-.4z"/>
<path d="M351.9 155.2a.8 .8 0 0 1 1.3 .6 .8 .8 0 0 1-1.3 .7l-.2-.7zM352.1 155.3a.63 .63 0 0 0-.2 .9 .63 .63 0 0 0 .9 .1 .63 .63 0 0 0 .2-.8 .63 .63 0 0 0-.9-.2z"/>
<path d="M353.7 155.2a.8 .8 0 0 1 1.2 .6 .8 .8 0 0 1-1.2 .7l-.2-.7zM353.8 155.3a.63 .63 0 0 0-.1 .9 .63 .63 0 0 0 .9 .1 .63 .63 0 0 0 .1-.8 .63 .63 0 0 0-.9-.2z"/>
<path d="M355.3 155h.9a.48 .48 0 0 1 .3 .5 .48 .48 0 0 1-.4 .4l.4 .8h-.3l-.4-.7h-.3v.7h-.2zM355.5 155.1v.7l.7-.2v-.3z"/>
<path d="M360.3 159.8a1.23 1.23 0 0 1 1.6 1.1 1.23 1.23 0 0 1-1.6 1.2zM360.6 160v1.9a.93 .93 0 0 0 1-1 .93 .93 0 0 0-1-.9z"/>
<path d="M343.4 166.8h.7a.58 .58 0 0 1 .8 .4 .58 .58 0 0 1-.4 .7 .6 .6 0 0 1 .5 .6 .6 .6 0 0 1-.5 .6h-1.1zM343.8 167v.8a.62 .62 0 0 0 .8-.4l-.2-.3zM343.7 168v.9a.74 .74 0 0 0 1.1-.5 .74 .74 0 0 0-1.1-.4z"/>
<path d="M344.6 159.9h.3v1.3h.3v.3h-.3v.6h-.3v-.6h-1zM344.6 160.2l-.7 1h.7z"/>
<path d="M345.6 159.7h.3l.1 .3-.4 .6 .2-.6zM346.3 159.7h.2l.1 .3-.4 .6z"/>
<path d="M348.1 167a1.11 1.11 0 0 1 1.6 1 1.11 1.11 0 0 1-1.6 1l-.4-1.1zM348.2 167.3l-.2 .6a.72 .72 0 0 0 .7 1 .72 .72 0 0 0 .6-1 .7 .7 0 0 0-.3-.8 .7 .7 0 0 0-.8 .2z"/>
<path d="M355.9 159.9a1.1 1.1 0 0 1 1.6 1 1.1 1.1 0 0 1-1.6 1l-.4-1zM356 160.2l-.2 .7a.72 .72 0 0 0 .7 1 .72 .72 0 0 0 .7-1 .7 .7 0 0 0-.4-.8 .7 .7 0 0 0-.8 .1z"/>
<path d="M356 166.8a1.34 1.34 0 0 1 1.5 .4 .69 .69 0 0 1-.4 .9l.5 1h-.3l-.6-1h-.4v1h-.3zM356.3 167.1v.8l.9-.2v-.5z"/>
<path d="M358.2 159.9a1.1 1.1 0 0 1 1.6 1 1.1 1.1 0 0 1-1.6 1l-.4-1zM358.3 160.2l-.2 .7a.72 .72 0 0 0 .7 1 .72 .72 0 0 0 .7-1 .7 .7 0 0 0-.3-.8 .7 .7 0 0 0-.9 .1z"/>
<path d="M358.4 163.3a1.23 1.23 0 0 1 1.7 1.2 1.23 1.23 0 0 1-1.7 1.1zM358.7 163.5v1.9a.93 .93 0 0 0 1.1-1 .93 .93 0 0 0-1.1-.9z"/>
</g>
<g font-size="4.2">
<text x="149.6" y="18.7">160075 Dimensions</text>
<text x="336.1" y="18.7">Side View</text>
<text x="113.6" y="227">DO NOT SCALE OFF DRAWING</text>
</g>
<g font-size="3.9">
<text x="16.4" y="202.5">Configuration Details:</text>
<text x="112.7" y="204.2">Models Used:</text>
<text x="188.6" y="204.2">Door Sizes Used:</text>
</g>
<text font-size="3.7" x="158.9" y="187.9">160075</text>
<g font-size="3.5">
<text x="145.8" y="25">Overall Width w/ Trim: 24-3/8&quot;</text>
<text x="149.1" y="29.4">(Rough Opening: 22-1/8&quot;)</text>
<text x="251.7" y="203.2">ELEVATION: 160075 |</text>
<text x="291.7" y="203.2">MAILBOXES: 34 |</text>
<text x="16.4" y="215.8">2. Installation: Front-load, Recessed Mount</text>
<text x="16.4" y="211.4">1. Product Type: 1600 Horizontal</text>
<text x="112.7" y="213">(1) 160075</text>
<text x="187.6" y="213">(34) 1600 1x1 Compartment</text>
<text x="16.4" y="220.2">3. Finish: Anodized Aluminum</text>
<text x="187.6" y="217.4">(1) 1x1 Master</text>
<text x="251.7" y="216.2">PROJECT NAME: 1600 Series Mailbox</text>
<text x="361.3" y="216.2">DRAWN BY: FLORENCE</text>
<text x="16.4" y="224.6">4. Locks: Standard Cam Lock, 2 keys</text>
<text x="319.5" y="223.8">DATE: 01-15-2016</text>
<text x="367.3" y="223.8">P.O. NO:</text>
<text x="16.4" y="229">5. Door Id: tbd</text>
<text x="319.5" y="232.7">SCALE: NONE</text>
<text x="367.3" y="232.7">QUOTE NO:</text>
<text x="16.4" y="242.2">Matching standard snap-on trim included</text>
<text x="319.5" y="241.5">DRAWING NO. WEB-1932</text>
<text x="367.3" y="241.5">SHEET 1 OF 1</text>
</g>
</svg>
